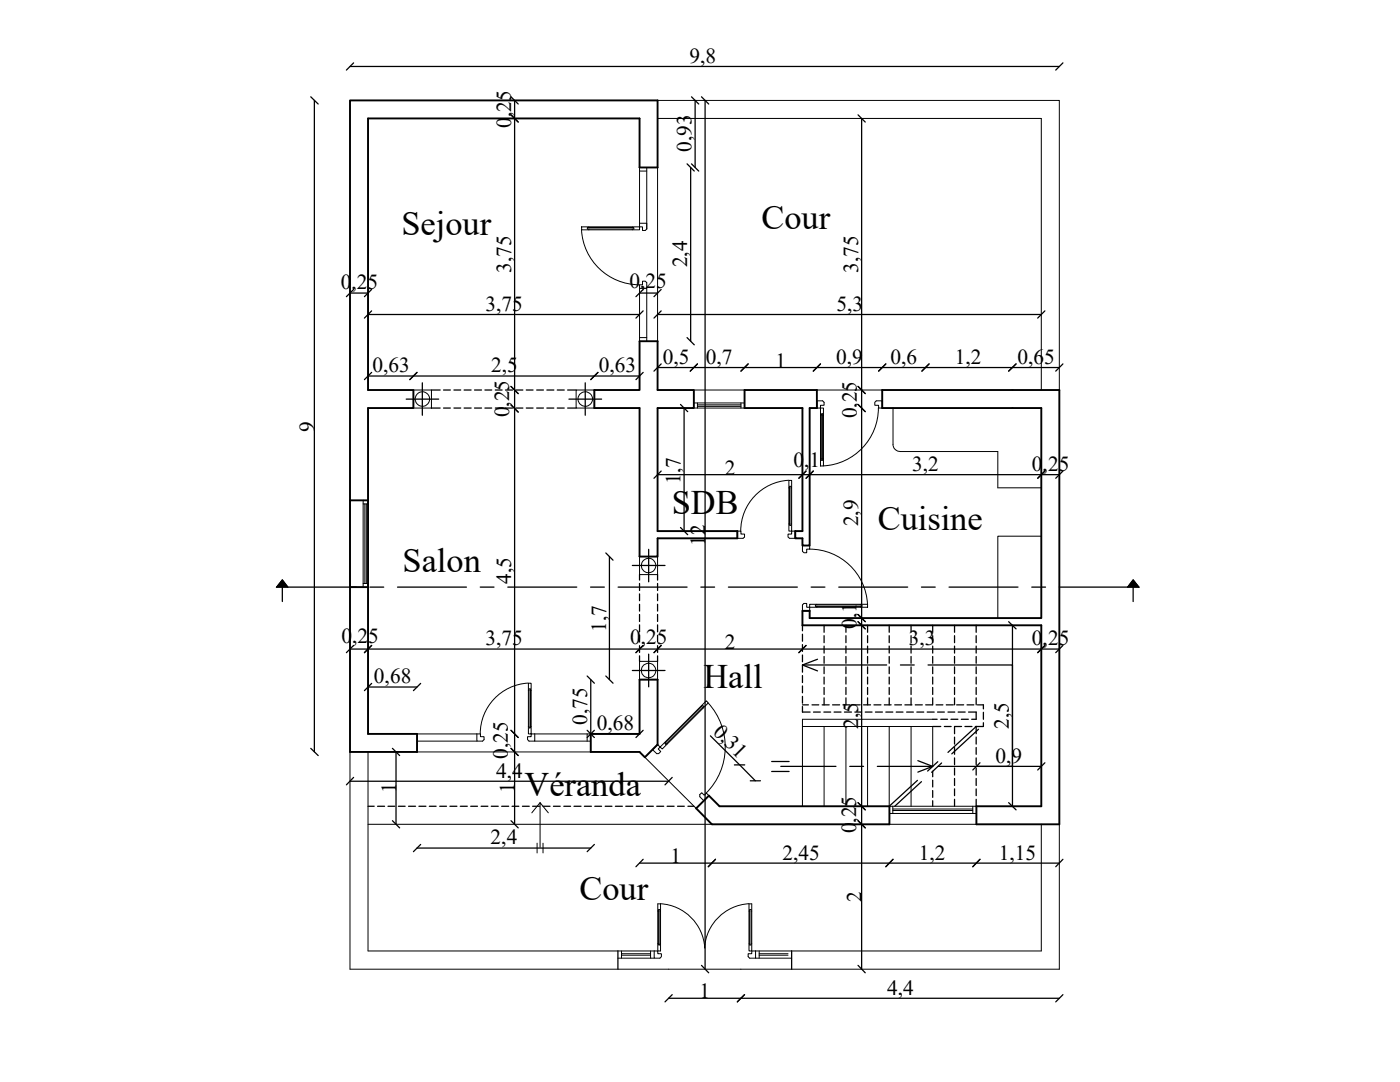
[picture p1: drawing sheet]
<svg xmlns="http://www.w3.org/2000/svg" width="279mm" height="216mm" viewBox="0 0 279 216" stroke-linecap="round" stroke-linejoin="round" font-family="sans-serif">
<!-- layer: T.fin -->
<g fill="none" stroke="#000" stroke-width=".2">
<path d="M131.2 20h80.2v57.8M131.2 23.6h76.6v54.2M131.2 33.4v34.7M82.5 77.8h3.6v3.6h-3.6zM115 77.8h3.6v3.6h-3.6zM138.5 77.8h10.1M163 77.8h13.1M69.9 99.8v17.4M178.2 81.4v7.3a1.43 1.43 0 0 0 1.5 1.4h19.4v7.2h8.7M127.6 111.1h3.6v3.6h-3.6zM207.8 107h-8.7v16.3M127.6 132h3.6v3.6h-3.6z"/>
<path d="M69.9 150v43.4h141.5v-28.9M73.4 150v39.8h49.9M83.2 150h34.7M128.7 151.1l10.2 10.2M160.1 145h26v7.9M164.5 145v15.9M168.8 145v15.9M173.1 145v15.9M177.5 145v15.9M181.8 145v15.9M186.1 143.5h-26v17.4M73.4 164.5h68.7"/>
<path d="M107.2 168.2v2M107.8 160.2l-1.7 2M108.4 168.2v2M109.4 162.2l-1.6-2v8.9M177.5 164.5h17.4M207.8 164.5v25.3h-49.8"/>
<circle cx="84.3" cy="79.6" r="1.44"/>
<circle cx="116.8" cy="79.6" r="1.44"/>
<circle cx="129.5" cy="112.9" r="1.44"/>
<circle cx="129.5" cy="133.8" r="1.44"/>
</g>
<!-- layer: Mur -->
<path d="M69.9 20h61.3v13.4h-3.6v-9.8h-54.2v54.2h9.1v3.6h-9.1v65h9.8v3.6h-13.3zM127.6 68.1h3.6v9.7h7.3v3.6h-7.3v24.6h16v1.4h-16v3.7h-3.6v-29.7h-9v-3.6h9zM148.6 77.8h14.4v3.6h-1.4v27.5h-1.5v-1.5h-1.4v-1.4h1.4v-24.6h-11.5zM176.1 77.8h35.3v86.7h-16.5v-3.6h12.9v-36.1h-47.7v-2.9h1.5v1.4h46.2v-41.9h-31.7zM69.9 99.8h3.5M69.9 117.2h3.5M127.6 135.6h3.6v13l-2.5 2.5-1.1-1.1h-9.7v-3.6h9.7zM138.9 161.3l2.6-2.5 2.1 2.1h33.9v3.6h-35.4z" fill="none" stroke="#000" stroke-width=".38"/>
<!-- layer: T interrompue -->
<g fill="none" stroke="#000" stroke-width=".25">
<path d="M86.1 77.8h1.7M88.5 77.8h1.4M90.6 77.8h1.3M92.6 77.8h1.4M94.7 77.8h1.4M96.8 77.8h1.3M98.8 77.8h1.4M100.9 77.8h1.4M103 77.8h1.4M105 77.8h1.4M107.1 77.8h1.4M109.1 77.8h1.4"/>
<path d="M111.2 77.8h1.4M113.3 77.8h1.7M86.1 81.4h1.7M88.5 81.4h1.4M90.6 81.4h1.3M92.6 81.4h1.4M94.7 81.4h1.4M96.8 81.4h1.3M98.8 81.4h1.4M100.9 81.4h1.4M103 81.4h1.4M105 81.4h1.4"/>
<path d="M107.1 81.4h1.4M109.1 81.4h1.4M111.2 81.4h1.4M113.3 81.4h1.7M127.6 114.7v1.1M127.6 116.4v1.4M127.6 118.5v1.4M131.2 114.7v1.1M131.2 116.4v1.4M131.2 118.5v1.4M127.6 120.6v1.3M127.6 122.6v1.4"/>
<path d="M127.6 124.7v1.4M127.6 126.8v1.3M127.6 128.8v1.4M127.6 130.9v1.1M131.2 120.6v1.3M131.2 122.6v1.4M131.2 124.7v1.4M131.2 126.8v1.3M131.2 128.8v1.4M131.2 130.9v1.1M160.1 124.8v1.1M160.1 126.5v1.4"/>
<path d="M160.1 128.6v1.4M160.1 130.7v1.4M160.1 132.7v1.4M160.1 134.8v1.4M160.1 136.9v1.3M160.1 139v1.3M164.5 124.8v1.4M164.5 126.8v1.4M164.5 128.9v1.4M164.5 131v1.3M164.5 133.1v1.3M164.5 135.1v1.4"/>
<path d="M164.5 137.2v1.4M164.5 139.2v1.4M168.8 124.8v1.4M168.8 126.8v1.4M168.8 128.9v1.4M168.8 131v1.3M168.8 133.1v1.3M168.8 135.1v1.4M168.8 137.2v1.4M168.8 139.2v1.4M173.1 124.8v1.4M173.1 126.8v1.4"/>
<path d="M173.1 128.9v1.4M173.1 131v1.3M173.1 133.1v1.3M173.1 135.1v1.4M173.1 137.2v1.4M173.1 139.2v1.4M177.5 124.8v1.4M177.5 126.8v1.4M177.5 128.9v1.4M177.5 131v1.3M177.5 133.1v1.3M177.5 135.1v1.4"/>
<path d="M177.5 137.2v1.4M177.5 139.2v1.4M181.8 124.8v1.4M181.8 126.8v1.4M181.8 128.9v1.4M181.8 131v1.3M181.8 133.1v1.3M181.8 135.1v1.4M181.8 137.2v1.4M181.8 139.2v1.4M186.1 124.8v1.4M186.1 126.8v1.4"/>
<path d="M186.1 128.9v1.4M186.1 131v1.3M186.1 133.1v1.3M186.1 135.1v1.4M186.1 137.2v1.4M186.1 139.2v1.4M190.5 124.8v1.4M190.5 126.8v1.4M190.5 128.9v1.4M190.5 131v1.3M190.5 133.1v1.3M190.5 135.1v1.4"/>
<path d="M190.5 137.2v1.4M190.5 139.2v1.4M194.8 124.8v1.4M194.8 126.8v1.4M194.8 128.9v1.4M194.8 131v1.3M194.8 133.1v1.3M194.8 135.1v1.4M194.8 137.2v1.4M194.8 139.2v1.4M160.1 141v1.1h1.6M160.1 140.6h1.2"/>
<path d="M162.1 140.6h1.3M162.3 142.1h1.4M164.1 140.6h1.4M164.4 142.1h1.4M166.2 140.6h1.4M166.5 142.1h1.4M168.2 140.6h1.4M168.5 142.1h1.4M170.3 140.6h1.4M170.6 142.1h1.4M172.3 140.6h1.4M172.7 142.1h1.3"/>
<path d="M174.4 140.6h1.4M174.7 142.1h1.4M176.5 140.6h1.3M176.8 142.1h1.4M178.6 140.6h1.3M178.9 142.1h1.3M180.6 140.6h1.4M180.9 142.1h1.4M182.7 140.6h1.4M183 142.1h1.4M184.7 140.6h1.4M185 142.1h1.4"/>
<path d="M186.1 153.9v1.1M186.1 155.7v1.3M186.1 157.7v1.4M186.1 159.8v1.1M186.1 143.5h.9M186.1 145h1.6M186.8 140.6h1.4M187.1 142.1h1.4M187.7 143.5h1.4M188.5 145h1.3M188.8 140.6h1.4M189.2 142.1h1.3"/>
<path d="M189.8 143.5h1.4M190.5 147.1v1.4M190.5 149.2v1.3M190.5 151.2v1.4M190.5 153.3v1.4M190.5 155.3v1.4M190.5 157.4v1.4M190.5 159.5v1.4M190.9 140.6h1.4M191.2 142.1h1.4M191.9 143.5h1.4M191.9 145h-1.4v1.4"/>
<path d="M192.6 145h1.4M193 140.6h1.4M193.3 142.1h1.5v1.4h-.9M194.8 145v1.4M194.8 147.1v1.4M194.8 149.2v1.3M194.8 151.2v1.4M194.8 153.3v1.4M194.8 155.3v1.4M194.8 157.4v1.4M194.8 159.5v1.4M195.1 140.6h1.2v.8"/>
<path d="M196.3 142.1v1.4M196.3 144.2v.8h-1.7M73.4 160.9h1.3M75.4 160.9h1.4M77.4 160.9h1.4M79.5 160.9h1.4M81.5 160.9h1.4M83.6 160.9h1.4M85.7 160.9h1.3M87.8 160.9h1.3M89.8 160.9h1.4M91.9 160.9h1.4"/>
<path d="M93.9 160.9h1.4M96 160.9h1.4M98 160.9h1.4M100.1 160.9h1.4M102.2 160.9h1.3M104.3 160.9h1.3M106.3 160.9h1.4M108.4 160.9h1.4M110.4 160.9h1.4M112.5 160.9h1.4M114.6 160.9h1.4M116.6 160.9h1.4"/>
<path d="M118.7 160.9h1.4M120.8 160.9h1.3M122.8 160.9h1.4M124.9 160.9h1.4M127 160.9h1.3M129 160.9h1.4M131.1 160.9h1.4M133.1 160.9h1.4M135.2 160.9h1.4M137.3 160.9h1.2"/>
</g>
<!-- layer: Cotation -->
<g fill="none" stroke="#000" stroke-width=".25">
<path d="M69.9 13.3h141.5M62.7 20v130M102.7 20v144.5M137.8 33.4v34.7M138.7 20v13.4M140.7 20v173.4M172 23.6v169.8M69.9 58.5h3.5M127.6 58.5h3.6M73.4 62.8h54.2M73.4 75h54.2M131.2 62.8h76.6"/>
<path d="M131.2 73.3h80.2M131.2 94.7h80.2M136.5 81.4v24.6M121.6 111.1v24.5M69.9 129.5h141.5M73.4 137.1h9.8M117.9 135.6v10.8h9.7M202.1 124.8v36.1M69.9 155.9h63.5M79 150v14.5M141.8 146.8l8.9 9M194.9 152.9h12.9"/>
<path d="M83.2 169.2h34.7M127.6 172.2h83.8M133.4 199.2h78"/>
</g>
<!-- layer: 0 -->
<g fill="none" stroke="#000" stroke-width=".25">
<path d="M62 19.3l1.5 1.5M70.6 12.5l-1.5 1.5M102 19.3l1.4 1.5M138 19.3l1.4 1.5M140 19.3l1.4 1.5M212.1 12.5l-1.4 1.5M102 22.9l1.4 1.5M137.1 32.7l1.5 1.4M138 32.7l1.4 1.4M171.2 22.9l1.5 1.5M70.6 57.8l-1.5 1.4M74.2 57.8l-1.5 1.4"/>
<path d="M128.4 57.8l-1.5 1.4M132 57.8l-1.5 1.4M74.2 62l-1.5 1.5M74.2 74.3l-1.5 1.4M83.2 74.3l-1.4 1.4M102 77.1l1.4 1.4M119.3 74.3l-1.4 1.4M128.4 62l-1.5 1.5M128.4 74.3l-1.5 1.4M132 62l-1.5 1.5M132 72.6l-1.5 1.5M137.1 67.4l1.5 1.4"/>
<path d="M139.2 72.6l-1.4 1.5M149.3 72.6l-1.4 1.5M163.7 72.6l-1.4 1.5M171.2 77.1l1.5 1.4M176.8 72.6l-1.5 1.5M185.4 72.6l-1.4 1.5M202.8 72.6l-1.5 1.5M208.5 62l-1.4 1.5M212.1 72.6l-1.4 1.5M102 80.8l1.4 1.4M132 94l-1.5 1.4M135.8 80.7l1.4 1.4"/>
<path d="M160.9 94l-1.5 1.4M162.3 94l-1.4 1.4M171.2 80.7l1.5 1.4M208.5 94l-1.4 1.4M212.1 94l-1.4 1.4M120.9 110.3l1.4 1.5M135.8 105.3l1.4 1.4M70.6 128.8l-1.5 1.4M74.2 128.8l-1.5 1.4M74.2 136.4l-1.5 1.4M83.9 136.4l-1.4 1.4M117.2 134.9l1.4 1.4"/>
<path d="M120.9 134.9l1.4 1.4M128.4 128.8l-1.5 1.4M132 128.8l-1.5 1.4M160.9 128.8l-1.5 1.4M171.2 122.6l1.5 1.5M171.2 124.1l1.5 1.4M201.3 124.1l1.5 1.4M208.5 128.8l-1.4 1.4M212.1 128.8l-1.4 1.4M62 149.3l1.5 1.5M70.6 155.1l-1.5 1.5M78.3 149.3l1.5 1.5"/>
<path d="M102 145.7l1.4 1.5M102 149.3l1.4 1.5M117.2 145.7l1.4 1.5M118.6 145.7l-1.4 1.5M128.4 145.7l-1.5 1.5M134.2 155.1l-1.5 1.5M146.6 152.6h2M149.7 155.8h2.1M195.6 152.2l-1.5 1.4M208.5 152.2l-1.4 1.4M78.3 163.8l1.5 1.4M83.9 168.5l-1.4 1.4"/>
<path d="M102 163.8l1.4 1.4M118.6 168.5l-1.4 1.4M128.4 171.5l-1.5 1.4M142.8 171.5l-1.4 1.4M171.2 160.2l1.5 1.4M171.2 163.8l1.5 1.4M178.2 171.5l-1.4 1.4M195.6 171.5l-1.5 1.4M201.3 160.2l1.5 1.4M212.1 171.5l-1.4 1.4M134.2 198.5l-1.5 1.4M140 192.6l1.4 1.5"/>
<path d="M148.6 198.5l-1.4 1.4M171.2 192.6l1.5 1.5M212.1 198.5l-1.4 1.4"/>
</g>
<!-- layer: Menuis -->
<g fill="none" stroke="#000" stroke-width=".2">
<path d="M127.6 33.4v11.1M127.6 34.1h1.5M129.1 33.4v12.3M116.1 45.8a11.6 11.6 0 0 0 11.5 11M116.1 45.3h11.5v.6h-11.5zM117.2 45.4h9.3v.3h-9.3zM117.5 45.3v.1M117.5 45.7v.2M126.2 45.3v.1M126.2 45.7v.2M127.6 44.5v.8h.6v.7h.6l.3-.3M127.6 44.5h1.5v1.2"/>
<path d="M127.6 57.5v10.6M128.2 56.1h.6l.3 .3v1.1h-1.5v-.7h.6zM129.1 57.5v10.6M127.6 67.4h1.5M163 80h1.2l.3 .3v.6h-.8v.5h-.7zM72.5 99.8v17.4M73.4 99.8v17.4M138.5 81.4h10.1M138.5 80.4h10.1M139.2 80.4v1M139.2 81.1h8.7M139.2 80.8h8.7"/>
<path d="M147.9 80.4v1M157.4 95.8a10.1 10.1 0 0 0-9.6 10.2M157.4 95.9h.6v10.1h-.6zM157.4 97.3h.2M157.6 97h.3v7.8h-.3zM157.9 97.3h.1M163.7 81.4h.6v11.6h-.6zM163.7 91.5h.2M163.7 82.9h.2M163.9 82.6h.3v9.2h-.3zM164.2 91.5h.1M164.2 82.9h.1"/>
<path d="M174.6 80.3l.3-.3h1.2v1.4h-.8v-.5h-.7zM175.3 81.4a11.6 11.6 0 0 1-11 11.6M72.5 100.6h.9M72.5 116.4h.9M72.8 100.6v15.8M73.1 100.6v15.8M147.2 106h.7v.6h.7v.6l-.3 .2h-1.1zM157.3 106.6h.7v-.6h.7v1.4h-1.1l-.3-.2zM157.4 104.5h.2M157.9 104.5h.1M160.1 108.9h1.5v.7h-.6v.7h-.6l-.3-.3zM161.6 109.6a11.6 11.6 0 0 1 11.5 11"/>
<path d="M105.4 136.3a10.1 10.1 0 0 0-9.6 10.1M105.5 136.3h.5v10.1h-.5zM105.5 137.8h.1M105.6 137.5h.3v7.8h-.3zM105.9 137.8h.1M160.4 120.4h.6v.8h.6v.7h-1.5v-1.2zM161.6 120.6h11.5v.6h-11.5zM162.7 120.7h9.3v.3h-9.3zM163 120.6v.1M163 121v.2M171.7 120.6v.1M171.7 121v.2"/>
<path d="M83.2 147.9h12M83.2 146.4h12M95.2 146.4h.7v.6h.7v.6l-.3 .3h-1.1zM105.3 147h.7v-.6h.7v1.5h-1.1l-.3-.3zM105.5 145h.1M105.9 145h.1M106.7 147.9h11.2M106.7 146.4h11.2M117.2 146.4v1.5M130.2 149.6l1-1 .5 .5-.3 .4 .5 .5-.5 .4h-.3zM131.7 149.1l9.3-9.3 .4 .5-9.2 9.2zM132.8 148.1h.1"/>
<path d="M133.1 148.4h.1M139.7 158.6l.3-.4 .5 .5 .5-.4 .5 .5-1 1-.8-.8zM140 140.9v.1M140.3 140.8l.2 .2-7.6 7.6-.2-.2zM140.3 141.2v.1M141.3 140.3a13 13 0 0 1-.4 18M177.5 162.3h17.4M177.5 160.9h17.4M178.2 161.7h15.9M178.2 160.9v1.4M178.2 161.4h15.9M194.1 160.9v1.4"/>
<path d="M123.3 191.2h7.3M123.3 189.8h7.3M124 189.8v1.4M124 190.6h5.8M124 190.3h5.8M129.8 189.8v1.4M130.6 189.8h.7v.5h.7v.6l-.3 .3h-1.1zM131.3 180.4h.5v9.4h-.5zM131.3 188.3h.1M131.3 181.8h.1M131.4 181.5h.3v7.1h-.3zM131.7 188.3h.1"/>
<path d="M131.7 181.8h.1M131.8 180.3a9.4 9.4 0 0 1 8.9 8.9M149.3 190.3h.7v-.5h.8v1.4h-1.2l-.3-.3zM149.4 180.3a9.4 9.4 0 0 0-8.8 8.9M149.5 180.4h.5v9.4h-.5zM149.5 188.3h.1M149.5 181.8h.1M149.6 181.5h.3v7.1h-.3zM149.9 188.3h.1M149.9 181.8h.1M150.8 191.2h7.2M150.8 189.8h7.2"/>
<path d="M151.5 190.6h5.8M151.5 190.3h5.8M151.5 189.8v1.4"/>
</g>
<g fill="none" stroke="#000" stroke-width=".25">
<path d="M81.1 79.6h6.4M84.3 76.4v6.5M113.5 79.6h6.6M116.8 76.4v6.5M56.3 117.2v2.8M57.4 117.2l-1.1-1.5-1.1 1.5h15.9M73.8 117.2h2.8M79.3 117.2h13.8M95.8 117.2h2.8M101.3 117.2h13.8M117.9 117.2h2.7M123.4 117.2h13.7"/>
<path d="M126.2 112.8h6.5M129.5 109.6v6.5M139.9 117.2h2.7M145.4 117.2h13.7M161.9 117.2h2.7M167.4 117.2h13.7M183.9 117.2h2.7M189.4 117.2h13.8M205.9 117.2h2.8M211.4 117.2h15.9l-1.2-1.5-1.1 1.5M226.1 117.2v2.8M126.2 133.8h6.5"/>
<path d="M129.5 130.5v6.5M160.1 132.7h16.9M163.2 131.5l-3.1 1.2 3.1 1.2M179.7 132.7h2.8M185.2 132.7h16.9v20.2h-14.9M154 151.9h3.5M154 153.9h3.5M155.8 152.9h11M169.6 152.9h2.7M175.1 152.9h11M183.1 155.7l-5.6 5.2M183.2 151.8l2.9 1.1-2.9 1.2"/>
<path d="M183.9 156l-5.3 4.9M187.2 152l-2.1 1.9M187.9 152.2l-2 1.9M194.8 145l-5.6 5.1M195.3 145.5l-5.4 4.9"/>
</g>
<path d="M56.3 115.7l1.1 1.5h-2.2zM226.1 115.7l1.2 1.5h-2.3z" fill="#000" stroke="#000" stroke-width=".2"/>
<!-- layer: 1 -->
<path d="M123.3 189.8v3.6M158 189.8v3.6" fill="none" stroke="#000" stroke-width=".25"/>
<g font-size="6.9">
<text x="80.1" y="46.8">Sejour</text>
<text x="152" y="45.8">Cour</text>
<text x="134.1" y="102.5">SDB</text>
<text x="175.2" y="105.7">Cuisine</text>
<text x="80.3" y="114.1">Salon</text>
<text x="140.4" y="137.3">Hall</text>
<text x="104.7" y="158.8">Véranda</text>
<text x="115.7" y="179.5">Cour</text>
</g>
<g font-size="4.3">
<text x="137.6" y="12.6">9,8</text>
<text x="102" y="25.5" transform="rotate(-90 102 25.5)">0,25</text>
<text x="138" y="30.4" transform="rotate(-90 138 30.4)">0,93</text>
<text x="137.1" y="53.4" transform="rotate(-90 137.1 53.4)">2,4</text>
<text x="68" y="57.8">0,25</text>
<text x="102" y="54.4" transform="rotate(-90 102 54.4)">3,75</text>
<text x="125.6" y="57.5">0,25</text>
<text x="171.2" y="54.4" transform="rotate(-90 171.2 54.4)">3,75</text>
<text x="96.9" y="62">3,75</text>
<text x="166.9" y="62">5,3</text>
<text x="74.3" y="74.3">0,63</text>
<text x="98" y="74.3">2,5</text>
<text x="119.5" y="74.3">0,63</text>
<text x="132.2" y="72.6">0,5</text>
<text x="140.9" y="72.6">0,7</text>
<text x="154.8" y="73.3">1</text>
<text x="166.9" y="72.6">0,9</text>
<text x="177.7" y="72.6">0,6</text>
<text x="190.5" y="72.6">1,2</text>
<text x="203.1" y="72.6">0,65</text>
<text x="101.6" y="83.3" transform="rotate(-90 101.6 83.3)">0,25</text>
<text x="171" y="83.5" transform="rotate(-90 171 83.5)">0,25</text>
<text x="62.7" y="86.1" transform="rotate(-90 62.7 86.1)">9</text>
<text x="144.7" y="94.7">2</text>
<text x="158.4" y="93.3">0,1</text>
<text x="182" y="94">3,2</text>
<text x="206" y="94">0,25</text>
<text x="135.8" y="96.5" transform="rotate(-90 135.8 96.5)">1,7</text>
<text x="171.2" y="105" transform="rotate(-90 171.2 105)">2,9</text>
<text x="140.7" y="109" transform="rotate(-90 140.7 109)">12</text>
<text x="102" y="116.5" transform="rotate(-90 102 116.5)">4,5</text>
<text x="170.9" y="125.5" transform="rotate(-90 170.9 125.5)">0,1</text>
<text x="68.2" y="128.2">0,25</text>
<text x="96.9" y="128.8">3,75</text>
<text x="120.9" y="126.1" transform="rotate(-90 120.9 126.1)">1,7</text>
<text x="125.8" y="128.6">0,25</text>
<text x="144.7" y="129.5">2</text>
<text x="181.4" y="128.8">3,3</text>
<text x="206" y="128.8">0,25</text>
<text x="74.6" y="136.4">0,68</text>
<text x="117.2" y="144.7" transform="rotate(-90 117.2 144.7)">0,75</text>
<text x="119.1" y="145.7">0,68</text>
<text x="142.2" y="146.2" transform="rotate(45 142.2 146.2)">0,31</text>
<text x="171.2" y="145.4" transform="rotate(-90 171.2 145.4)">2,5</text>
<text x="201.3" y="145.4" transform="rotate(-90 201.3 145.4)">2,5</text>
<text x="99" y="155.2">4,4</text>
<text x="101.3" y="151.4" transform="rotate(-90 101.3 151.4)">0,25</text>
<text x="198.7" y="152.2">0,9</text>
<text x="79" y="158.3" transform="rotate(-90 79 158.3)">1</text>
<text x="102.7" y="158.3" transform="rotate(-90 102.7 158.3)">1</text>
<text x="170.9" y="166.3" transform="rotate(-90 170.9 166.3)">0,25</text>
<text x="97.9" y="168.5">2,4</text>
<text x="133.8" y="172.2">1</text>
<text x="156.2" y="171.5">2,45</text>
<text x="183.3" y="171.5">1,2</text>
<text x="199.3" y="171.5">1,15</text>
<text x="172" y="179.9" transform="rotate(-90 172 179.9)">2</text>
<text x="139.6" y="199.2">1</text>
<text x="177" y="198.5">4,4</text>
</g>
</svg>
